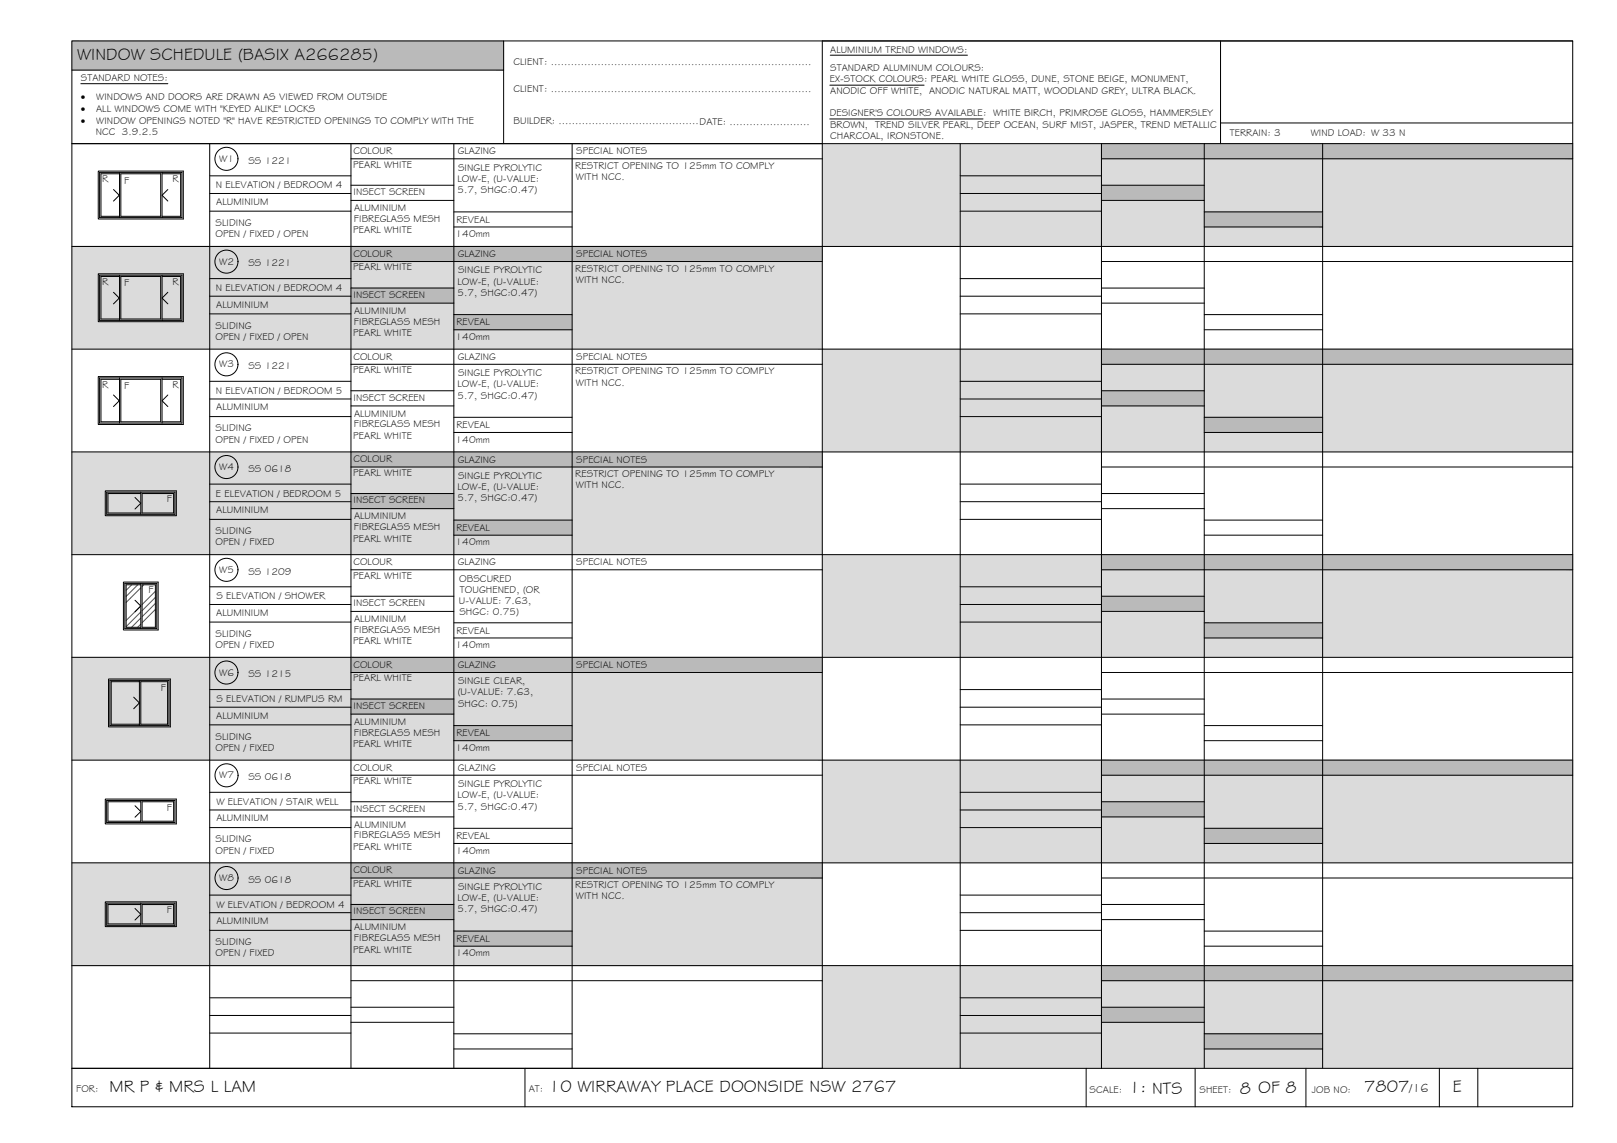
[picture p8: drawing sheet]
<svg xmlns="http://www.w3.org/2000/svg" width="420mm" height="297mm" viewBox="0 0 420 297" stroke-linecap="round" stroke-linejoin="round" font-family="sans-serif">
<!-- layer: WINDOW SCHEDULE HATCH -->
<g fill="#dbdbdb" stroke="#dbdbdb" stroke-width=".26">
<path d="M213.7 37.3l195 26.7v-26.7zM213.7 37.3l195 26.7h-195z"/>
<path d="M18.7 64l195 26.7v-26.7zM18.7 64l195 26.7h-195z"/>
<path d="M213.7 90.7l195 26.7v-26.7zM213.7 90.7l195 26.7h-195z"/>
<path d="M18.7 117.4l195 26.7v-26.7zM18.7 117.4l195 26.7h-195z"/>
<path d="M213.7 144.1l195 26.7v-26.7zM213.7 144.1l195 26.7h-195z"/>
<path d="M18.7 170.8l195 26.7v-26.7zM18.7 170.8l195 26.7h-195z"/>
<path d="M213.7 197.5l195 26.7v-26.7zM213.7 197.5l195 26.7h-195z"/>
<path d="M18.7 224.2l195 26.7v-26.7zM18.7 224.2l195 26.7h-195z"/>
<path d="M213.7 250.9l195 26.7v-26.7zM213.7 250.9l195 26.7h-195z"/>
</g>
<!-- layer: WINDOWS -->
<g fill="none" stroke="#000" stroke-width=".26">
<path d="M25.9 44.8h21.4v11.8h-21.4zM29.5 49.2l1.5 1.6-1.5 1.5M31.1 45.2h-4.9v11h4.9M31.1 44.8v11.8M31.4 45.2h10.3v11h-10.3zM42.1 45.2h4.8v11h-4.8M42.1 44.8v11.8M43.6 49.2l-1.5 1.6 1.5 1.5M25.9 71.5h21.4v11.8h-21.4zM29.5 76l1.5 1.5-1.5 1.5M31.1 71.9h-4.9v11h4.9M31.1 71.5v11.8"/>
<path d="M31.4 71.9h10.3v11h-10.3zM42.1 71.9h4.8v11h-4.8M42.1 71.5v11.8M43.6 76l-1.5 1.5 1.5 1.5M25.9 98.2h21.4v11.8h-21.4zM31.1 98.6h-4.9v11h4.9M31.1 98.2v11.8M31.4 98.6h10.3v11h-10.3zM42.1 98.6h4.8v11h-4.8M42.1 98.2v11.8M29.5 102.7l1.5 1.5-1.5 1.5M43.6 102.7l-1.5 1.5 1.5 1.5"/>
<path d="M27.7 127.9h17.8v5.8h-17.8zM35.1 129.3l1.5 1.5-1.5 1.5M36.6 127.9v5.8M36.6 128.3h-8.5v5h8.5M36.9 128.3h8.2v5h-8.2zM32.4 151.6h8.3v11.8h-8.3zM35.1 156l1.5 1.5-1.5 1.5M36.6 152h-3.8v11h3.8M36.6 151.6v11.8M36.9 152h3.5v11h-3.5zM28.6 176.8h15.3v11.8h-15.3zM36.2 177.2h-7.3v11h7.3"/>
<path d="M36.2 176.8v11.8M36.6 177.2h6.9v11h-6.9zM34.7 181.2l1.5 1.5-1.5 1.5M27.7 208h17.8v5.8h-17.8zM35.1 209.4l1.5 1.5-1.5 1.5M36.6 208v5.8M36.6 208.4h-8.5v5h8.5M36.9 208.4h8.2v5h-8.2zM27.7 234.7h17.8v5.8h-17.8zM35.1 236.1l1.5 1.5-1.5 1.5M36.6 234.7v5.8M36.6 235.1h-8.5v5h8.5"/>
<path d="M36.9 235.1h8.2v5h-8.2z"/>
<circle cx="58.8" cy="41.3" r="3"/>
<circle cx="58.8" cy="68" r="3"/>
<circle cx="58.8" cy="94.7" r="3"/>
<circle cx="58.8" cy="121.4" r="3"/>
<circle cx="58.8" cy="148.1" r="3"/>
<circle cx="58.8" cy="174.8" r="3"/>
<circle cx="58.9" cy="201.5" r="3"/>
<circle cx="58.9" cy="228.2" r="3"/>
</g>
<!-- layer: NEWWORK -->
<path d="M25.5 44.5h22.1v12.4h-22.1zM25.5 71.2h22.1v12.4h-22.1zM25.5 97.9h22.1v12.4h-22.1zM27.4 127.6h18.4v6.4h-18.4zM32.1 151.3h9v12.4h-9zM28.2 176.5h16.1v12.4h-16.1zM27.4 207.7h18.4v6.4h-18.4zM27.4 234.4h18.4v6.4h-18.4z" fill="none" stroke="#000" stroke-width=".26"/>
<!-- layer: WINDOW SCHEDULE HATCH -->
<g fill="#bababa" stroke="#bababa" stroke-width=".26">
<path d="M18.7 10.6l112.2 7.6v-7.6zM18.7 10.6l112.2 7.6h-112.2z"/>
<path d="M286.2 37.3l122.5 4v-4zM286.2 37.3l122.5 4h-122.5z"/>
<path d="M286.2 48.1l26.7 4v-4zM286.2 48.1l26.7 4h-26.7z"/>
<path d="M312.9 55.1l30.8 3.9v-3.9zM312.9 55.1l30.8 3.9h-30.8z"/>
<path d="M91.2 64l122.5 4v-4zM91.2 64l122.5 4h-122.5z"/>
<path d="M91.2 74.9l26.7 3.9v-3.9zM91.2 74.9l26.7 3.9h-26.7z"/>
<path d="M117.9 81.8l30.8 3.9v-3.9zM117.9 81.8l30.8 3.9h-30.8z"/>
<path d="M286.2 90.7l122.5 4v-4zM286.2 90.7l122.5 4h-122.5z"/>
<path d="M286.2 101.6l26.7 3.9v-3.9zM286.2 101.6l26.7 3.9h-26.7z"/>
<path d="M312.9 108.5l30.8 3.9v-3.9zM312.9 108.5l30.8 3.9h-30.8z"/>
<path d="M91.2 117.4l122.5 4v-4zM91.2 117.4l122.5 4h-122.5z"/>
<path d="M91.2 128.3l26.7 3.9v-3.9zM91.2 128.3l26.7 3.9h-26.7z"/>
<path d="M117.9 135.2l30.8 3.9v-3.9zM117.9 135.2l30.8 3.9h-30.8z"/>
<path d="M286.2 144.1l122.5 4v-4zM286.2 144.1l122.5 4h-122.5z"/>
<path d="M286.2 155l26.7 3.9v-3.9zM286.2 155l26.7 3.9h-26.7z"/>
<path d="M312.9 161.9l30.8 3.9v-3.9zM312.9 161.9l30.8 3.9h-30.8z"/>
<path d="M91.2 170.8l122.5 4v-4zM91.2 170.8l122.5 4h-122.5z"/>
<path d="M91.2 181.6l26.7 4v-4zM91.2 181.6l26.7 4h-26.7z"/>
<path d="M117.9 188.6l30.8 3.9v-3.9zM117.9 188.6l30.8 3.9h-30.8z"/>
<path d="M286.2 197.5l122.5 4v-4zM286.2 197.5l122.5 4h-122.5z"/>
<path d="M286.2 208.4l26.7 3.9v-3.9zM286.2 208.4l26.7 3.9h-26.7z"/>
<path d="M312.9 215.3l30.8 3.9v-3.9zM312.9 215.3l30.8 3.9h-30.8z"/>
<path d="M91.2 224.2l122.5 4v-4zM91.2 224.2l122.5 4h-122.5z"/>
<path d="M91.2 235l26.7 4v-4zM91.2 235l26.7 4h-26.7z"/>
<path d="M117.9 242l30.8 3.9v-3.9zM117.9 242l30.8 3.9h-30.8z"/>
<path d="M286.2 250.9l122.5 4v-4zM286.2 250.9l122.5 4h-122.5z"/>
<path d="M286.2 261.8l26.7 3.9v-3.9zM286.2 261.8l26.7 3.9h-26.7z"/>
<path d="M312.9 268.7l30.8 3.9v-3.9zM312.9 268.7l30.8 3.9h-30.8z"/>
</g>
<!-- layer: BORDER -->
<g fill="none" stroke="#000" stroke-width=".26">
<path d="M18.7 10.6h390v277h-390zM18.7 18.2h112.2M130.9 10.6v26.7M317.1 10.6v26.7M408.7 10.6h-195v267M18.7 37.3h390M54.5 37.3v240.3M91.2 37.3v240.3M117.9 37.3v240.3M148.7 37.3v240.3M249.5 37.3v240.3M286.2 37.3v240.3"/>
<path d="M312.9 37.3v240.3M317.1 32h91.6M343.7 37.3v240.3M54.5 45.7h36.7M54.5 50.3h36.7M54.5 54.9h36.7M91.2 41.3h122.5M91.2 48.1h26.7M91.2 52.1h26.7M117.9 55.1h30.8M117.9 59h30.8M249.5 45.7h36.7"/>
<path d="M249.5 50.3h36.7M249.5 54.9h36.7M286.2 41.3h122.5M286.2 48.1h26.7M286.2 52.1h26.7M312.9 55.1h30.8M312.9 59h30.8M18.7 64h390M54.5 72.4h36.7M54.5 77h36.7M91.2 68h122.5M91.2 74.9h26.7"/>
<path d="M91.2 78.8h26.7M249.5 72.4h36.7M249.5 77h36.7M286.2 68h122.5M286.2 74.9h26.7M286.2 78.8h26.7M18.7 90.7h390M54.5 81.6h36.7M54.5 99.1h36.7M91.2 94.7h122.5M117.9 81.8h30.8M117.9 85.7h30.8"/>
<path d="M249.5 81.6h36.7M249.5 99.1h36.7M286.2 94.7h122.5M312.9 81.8h30.8M312.9 85.7h30.8M18.7 117.4h390M54.5 103.7h36.7M54.5 108.3h36.7M91.2 101.6h26.7M91.2 105.5h26.7M117.9 108.5h30.8M117.9 112.4h30.8"/>
<path d="M249.5 103.7h36.7M249.5 108.3h36.7M286.2 101.6h26.7M286.2 105.5h26.7M312.9 108.5h30.8M312.9 112.4h30.8M54.5 125.8h36.7M54.5 130.4h36.7M54.5 135h36.7M91.2 121.4h122.5M91.2 128.3h26.7M91.2 132.2h26.7"/>
<path d="M117.9 135.2h30.8M117.9 139.1h30.8M249.5 125.8h36.7M249.5 130.4h36.7M249.5 135h36.7M286.2 121.4h122.5M286.2 128.3h26.7M286.2 132.2h26.7M312.9 135.2h30.8M312.9 139.1h30.8M18.7 144.1h390M54.5 152.5h36.7"/>
<path d="M54.5 157.1h36.7M91.2 148.1h122.5M91.2 155h26.7M91.2 158.9h26.7M249.5 152.5h36.7M249.5 157.1h36.7M286.2 148.1h122.5M286.2 155h26.7M286.2 158.9h26.7M18.7 170.8h390M54.5 161.7h36.7M54.5 179.2h36.7"/>
<path d="M91.2 174.8h122.5M117.9 161.9h30.8M117.9 165.8h30.8M249.5 161.7h36.7M249.5 179.2h36.7M286.2 174.8h122.5M312.9 161.9h30.8M312.9 165.8h30.8M18.7 197.5h390M54.5 183.8h36.7M54.5 188.4h36.7M91.2 181.7h26.7"/>
<path d="M91.2 185.6h26.7M117.9 188.6h30.8M117.9 192.5h30.8M249.5 183.8h36.7M249.5 188.4h36.7M286.2 181.7h26.7M286.2 185.6h26.7M312.9 188.6h30.8M312.9 192.5h30.8M54.5 205.9h36.7M54.5 210.5h36.7M54.5 215.1h36.7"/>
<path d="M91.2 201.5h122.5M91.2 208.4h26.7M91.2 212.3h26.7M117.9 215.3h30.8M117.9 219.2h30.8M249.5 205.9h36.7M249.5 210.5h36.7M249.5 215.1h36.7M286.2 201.5h122.5M286.2 208.4h26.7M286.2 212.3h26.7M312.9 215.3h30.8"/>
<path d="M312.9 219.2h30.8M18.7 224.2h390M54.5 232.6h36.7M54.5 237.2h36.7M91.2 228.2h122.5M91.2 235h26.7M91.2 239h26.7M249.5 232.6h36.7M249.5 237.2h36.7M286.2 228.2h122.5M286.2 235h26.7M286.2 239h26.7"/>
<path d="M18.7 250.9h390M54.5 241.8h36.7M54.5 259.3h36.7M91.2 254.9h122.5M117.9 242h30.8M117.9 245.9h30.8M249.5 241.8h36.7M249.5 259.3h36.7M286.2 254.9h122.5M312.9 242h30.8M312.9 245.9h30.8M18.7 277.6h390"/>
<path d="M54.5 263.9h36.7M54.5 268.5h36.7M91.2 261.8h26.7M91.2 265.7h26.7M117.9 268.7h30.8M117.9 272.6h30.8M136.4 277.6v10M249.5 263.9h36.7M249.5 268.5h36.7M282.2 277.6v10M286.2 261.8h26.7M286.2 265.7h26.7"/>
<path d="M310.5 277.6v10M312.9 268.7h30.8M312.9 272.6h30.8M339.3 277.6v10M374 277.6v10M384 277.6v10"/>
</g>
<!-- layer: TEXT -->
<path d="M215.7 14.3h35.7M21 21.8h22.6M215.6 30.9h39.8M215.6 22.1h24.5" fill="none" stroke="#000" stroke-width=".26"/>
<!-- layer: HATCH -->
<path d="M34.2 152l-1.4 1.4M35.8 152l-3 3M36.6 157.5l-3.8 3.8M36.6 159l-3.8 3.8M36.6 152.8l-3.8 3.8M37.4 152l-.5 .4M40.4 155.3l-3.5 3.4M40.4 156.8l-3.5 3.5M40.4 158.4l-3.5 3.4M40.4 153.7l-3.5 3.4M36.6 160.6l-2.4 2.4M36.6 162.2l-.8 .8" fill="none" stroke="#545454" stroke-width=".26"/>
<g font-size="4.5">
<text x="20" y="15.6">WINDOW SCHEDULE (BASIX A266285)</text>
<text x="28.5" y="283.7">MR P &amp; MRS L LAM</text>
<text x="142.6" y="283.7">10 WIRRAWAY PLACE DOONSIDE NSW 2767</text>
<text x="293.4" y="284">1: NTS</text>
<text x="322.2" y="284.2">8 OF 8</text>
<text x="354.5" y="283.9">7807</text>
<text x="377.5" y="283.8">E</text>
</g>
<text font-size="3.2" x="366.3" y="283.9">/16</text>
<g font-size="2.6">
<text x="133.4" y="16.9">CLIENT: ..............................................................................</text>
<text x="215.7" y="13.6">ALUMINIUM TREND WINDOWS:</text>
<text x="21" y="21.1">STANDARD NOTES:</text>
<text x="215.6" y="21.4">EX-STOCK COLOURS: PEARL WHITE GLOSS, DUNE, STONE BEIGE, MONUMENT,</text>
<text x="215.7" y="18.5">STANDARD ALUMINUM COLOURS:</text>
<text x="21" y="26.1">·</text>
<text x="21" y="29.1">·</text>
<text x="25" y="29.1">ALL WINDOWS COME WITH &quot;KEYED ALIKE&quot; LOCKS</text>
<text x="25" y="26.1">WINDOWS AND DOORS ARE DRAWN AS VIEWED FROM OUTSIDE</text>
<text x="133.4" y="24">CLIENT: ..............................................................................</text>
<text x="215.7" y="24.4">ANODIC OFF WHITE, ANODIC NATURAL MATT, WOODLAND GREY, ULTRA BLACK.</text>
<text x="21" y="32.1">·</text>
<text x="24.9" y="35.1">NCC 3.9.2.5</text>
<text x="25" y="32.1">WINDOW OPENINGS NOTED &quot;R&quot; HAVE RESTRICTED OPENINGS TO COMPLY WITH THE</text>
<text x="133.4" y="32.3">BUILDER: ..........................................DATE: ........................</text>
<text x="215.6" y="30.2">DESIGNER'S COLOURS AVAILABLE: WHITE BIRCH, PRIMROSE GLOSS, HAMMERSLEY</text>
<text x="215.7" y="33.2">BROWN, TREND SILVER PEARL, DEEP OCEAN, SURF MIST, JASPER, TREND METALLIC</text>
<text x="319.6" y="35.4">TERRAIN: 3</text>
<text x="340.6" y="35.4">WIND LOAD: W 33 N</text>
<text x="91.8" y="40.1">COLOUR</text>
<text x="119" y="40.1">GLAZING</text>
<text x="149.7" y="40.1">SPECIAL NOTES</text>
<text x="215.7" y="36.1">CHARCOAL, IRONSTONE.</text>
<text x="26.6" y="47.4">R</text>
<text x="32.2" y="47.7">F</text>
<text x="44.8" y="47.4">R</text>
<text x="57" y="42.1">W1</text>
<text x="64.5" y="42.6">SS 1221</text>
<text x="91.8" y="43.5">PEARL WHITE</text>
<text x="118.9" y="47.2">LOW-E, (U-VALUE:</text>
<text x="119" y="44.3">SINGLE PYROLYTIC</text>
<text x="149.5" y="43.9">RESTRICT OPENING TO 125mm TO COMPLY</text>
<text x="149.6" y="46.8">WITH NCC.</text>
<text x="56.1" y="49">N ELEVATION / BEDROOM 4</text>
<text x="56.2" y="53.2">ALUMINIUM</text>
<text x="91.8" y="50.7">INSECT SCREEN</text>
<text x="118.9" y="50.2">5.7, SHGC:0.47)</text>
<text x="56" y="58.7">SLIDING</text>
<text x="92" y="57.7">FIBREGLASS MESH</text>
<text x="92" y="54.9">ALUMINIUM</text>
<text x="118.6" y="57.9">REVEAL</text>
<text x="56" y="61.6">OPEN / FIXED / OPEN</text>
<text x="91.8" y="60.7">PEARL WHITE</text>
<text x="118.4" y="61.7">140mm</text>
<text x="57" y="68.8">W2</text>
<text x="64.5" y="69.3">SS 1221</text>
<text x="91.8" y="70.2">PEARL WHITE</text>
<text x="91.8" y="66.8">COLOUR</text>
<text x="119" y="66.9">GLAZING</text>
<text x="119" y="71">SINGLE PYROLYTIC</text>
<text x="149.5" y="70.6">RESTRICT OPENING TO 125mm TO COMPLY</text>
<text x="149.7" y="66.9">SPECIAL NOTES</text>
<text x="26.6" y="74.1">R</text>
<text x="32.2" y="74.4">F</text>
<text x="44.8" y="74.1">R</text>
<text x="56.1" y="75.7">N ELEVATION / BEDROOM 4</text>
<text x="91.8" y="77.4">INSECT SCREEN</text>
<text x="118.9" y="73.9">LOW-E, (U-VALUE:</text>
<text x="118.9" y="76.9">5.7, SHGC:0.47)</text>
<text x="149.6" y="73.5">WITH NCC.</text>
<text x="56.2" y="79.9">ALUMINIUM</text>
<text x="92" y="81.6">ALUMINIUM</text>
<text x="56" y="88.3">OPEN / FIXED / OPEN</text>
<text x="56" y="85.4">SLIDING</text>
<text x="91.8" y="87.4">PEARL WHITE</text>
<text x="92" y="84.4">FIBREGLASS MESH</text>
<text x="118.4" y="88.3">140mm</text>
<text x="118.6" y="84.6">REVEAL</text>
<text x="57" y="95.5">W3</text>
<text x="64.5" y="96">SS 1221</text>
<text x="91.8" y="93.5">COLOUR</text>
<text x="119" y="93.5">GLAZING</text>
<text x="149.7" y="93.5">SPECIAL NOTES</text>
<text x="26.6" y="100.8">R</text>
<text x="32.2" y="101.1">F</text>
<text x="44.8" y="100.8">R</text>
<text x="91.8" y="96.9">PEARL WHITE</text>
<text x="118.9" y="100.6">LOW-E, (U-VALUE:</text>
<text x="119" y="97.7">SINGLE PYROLYTIC</text>
<text x="149.5" y="97.3">RESTRICT OPENING TO 125mm TO COMPLY</text>
<text x="149.6" y="100.2">WITH NCC.</text>
<text x="56.1" y="102.4">N ELEVATION / BEDROOM 5</text>
<text x="56.2" y="106.7">ALUMINIUM</text>
<text x="91.8" y="104.1">INSECT SCREEN</text>
<text x="118.9" y="103.6">5.7, SHGC:0.47)</text>
<text x="56" y="112.1">SLIDING</text>
<text x="92" y="111.1">FIBREGLASS MESH</text>
<text x="92" y="108.3">ALUMINIUM</text>
<text x="118.6" y="111.3">REVEAL</text>
<text x="56" y="115">OPEN / FIXED / OPEN</text>
<text x="91.8" y="114.1">PEARL WHITE</text>
<text x="118.4" y="115">140mm</text>
<text x="57" y="122.2">W4</text>
<text x="64.5" y="122.7">SS 0618</text>
<text x="91.8" y="123.6">PEARL WHITE</text>
<text x="91.8" y="120.2">COLOUR</text>
<text x="119" y="120.3">GLAZING</text>
<text x="119" y="124.4">SINGLE PYROLYTIC</text>
<text x="149.5" y="124">RESTRICT OPENING TO 125mm TO COMPLY</text>
<text x="149.7" y="120.3">SPECIAL NOTES</text>
<text x="43.3" y="130.6">F</text>
<text x="56.1" y="129.1">E ELEVATION / BEDROOM 5</text>
<text x="91.8" y="130.8">INSECT SCREEN</text>
<text x="118.9" y="127.4">LOW-E, (U-VALUE:</text>
<text x="118.9" y="130.3">5.7, SHGC:0.47)</text>
<text x="149.6" y="126.9">WITH NCC.</text>
<text x="56.2" y="133.3">ALUMINIUM</text>
<text x="92" y="137.8">FIBREGLASS MESH</text>
<text x="92" y="135">ALUMINIUM</text>
<text x="118.6" y="138">REVEAL</text>
<text x="56" y="141.7">OPEN / FIXED</text>
<text x="56" y="138.8">SLIDING</text>
<text x="91.8" y="140.8">PEARL WHITE</text>
<text x="118.4" y="141.7">140mm</text>
<text x="57" y="148.9">W5</text>
<text x="64.5" y="149.4">SS 1209</text>
<text x="91.8" y="146.9">COLOUR</text>
<text x="119" y="147">GLAZING</text>
<text x="149.7" y="147">SPECIAL NOTES</text>
<text x="38.6" y="154.1">F</text>
<text x="56.2" y="155.8">S ELEVATION / SHOWER</text>
<text x="91.8" y="150.3">PEARL WHITE</text>
<text x="119.3" y="151.1">OBSCURED</text>
<text x="119.5" y="154">TOUGHENED, (OR</text>
<text x="56.2" y="160">ALUMINIUM</text>
<text x="91.8" y="157.5">INSECT SCREEN</text>
<text x="92" y="161.7">ALUMINIUM</text>
<text x="119.2" y="157">U-VALUE: 7.63,</text>
<text x="119.4" y="159.9">SHGC: 0.75)</text>
<text x="56" y="165.5">SLIDING</text>
<text x="91.8" y="167.5">PEARL WHITE</text>
<text x="92" y="164.5">FIBREGLASS MESH</text>
<text x="118.6" y="164.7">REVEAL</text>
<text x="56" y="168.4">OPEN / FIXED</text>
<text x="91.8" y="173.6">COLOUR</text>
<text x="118.4" y="168.4">140mm</text>
<text x="119" y="173.6">GLAZING</text>
<text x="149.7" y="173.7">SPECIAL NOTES</text>
<text x="41.8" y="179.5">F</text>
<text x="57" y="175.6">W6</text>
<text x="64.5" y="176.1">SS 1215</text>
<text x="91.8" y="177">PEARL WHITE</text>
<text x="119" y="177.8">SINGLE CLEAR,</text>
<text x="56.2" y="182.5">S ELEVATION / RUMPUS RM</text>
<text x="91.8" y="184.2">INSECT SCREEN</text>
<text x="118.9" y="180.7">(U-VALUE: 7.63,</text>
<text x="119" y="183.7">SHGC: 0.75)</text>
<text x="56.2" y="186.7">ALUMINIUM</text>
<text x="92" y="191.2">FIBREGLASS MESH</text>
<text x="92" y="188.4">ALUMINIUM</text>
<text x="118.6" y="191.4">REVEAL</text>
<text x="56" y="195.1">OPEN / FIXED</text>
<text x="56" y="192.2">SLIDING</text>
<text x="91.8" y="194.2">PEARL WHITE</text>
<text x="118.4" y="195.1">140mm</text>
<text x="57" y="202.3">W7</text>
<text x="64.5" y="202.7">SS 0618</text>
<text x="91.8" y="203.7">PEARL WHITE</text>
<text x="91.8" y="200.3">COLOUR</text>
<text x="119" y="200.4">GLAZING</text>
<text x="149.7" y="200.4">SPECIAL NOTES</text>
<text x="56.2" y="209.2">W ELEVATION / STAIR WELL</text>
<text x="118.9" y="207.4">LOW-E, (U-VALUE:</text>
<text x="119" y="204.5">SINGLE PYROLYTIC</text>
<text x="43.3" y="210.7">F</text>
<text x="56.2" y="213.4">ALUMINIUM</text>
<text x="91.9" y="210.9">INSECT SCREEN</text>
<text x="92" y="215.1">ALUMINIUM</text>
<text x="118.9" y="210.4">5.7, SHGC:0.47)</text>
<text x="56" y="221.8">OPEN / FIXED</text>
<text x="56" y="218.9">SLIDING</text>
<text x="91.8" y="220.9">PEARL WHITE</text>
<text x="92" y="217.9">FIBREGLASS MESH</text>
<text x="118.4" y="221.8">140mm</text>
<text x="118.6" y="218.1">REVEAL</text>
<text x="91.8" y="227">COLOUR</text>
<text x="119" y="227">GLAZING</text>
<text x="149.7" y="227.1">SPECIAL NOTES</text>
<text x="57" y="229">W8</text>
<text x="64.5" y="229.5">SS 0618</text>
<text x="91.8" y="230.4">PEARL WHITE</text>
<text x="119" y="231.2">SINGLE PYROLYTIC</text>
<text x="149.5" y="230.8">RESTRICT OPENING TO 125mm TO COMPLY</text>
<text x="149.6" y="233.7">WITH NCC.</text>
<text x="43.3" y="237.4">F</text>
<text x="56.2" y="235.9">W ELEVATION / BEDROOM 4</text>
<text x="91.9" y="237.6">INSECT SCREEN</text>
<text x="118.9" y="234.1">LOW-E, (U-VALUE:</text>
<text x="118.9" y="237.1">5.7, SHGC:0.47)</text>
<text x="56" y="245.6">SLIDING</text>
<text x="56.2" y="240.1">ALUMINIUM</text>
<text x="92" y="244.6">FIBREGLASS MESH</text>
<text x="92" y="241.8">ALUMINIUM</text>
<text x="118.6" y="244.8">REVEAL</text>
<text x="56" y="248.5">OPEN / FIXED</text>
<text x="91.8" y="247.6">PEARL WHITE</text>
<text x="118.4" y="248.5">140mm</text>
<text x="19.8" y="283.8">FOR:</text>
<text x="137.4" y="283.7">AT:</text>
<text x="283.1" y="284">SCALE:</text>
<text x="311.7" y="284">SHEET:</text>
<text x="340.9" y="284">JOB NO:</text>
</g>
</svg>
